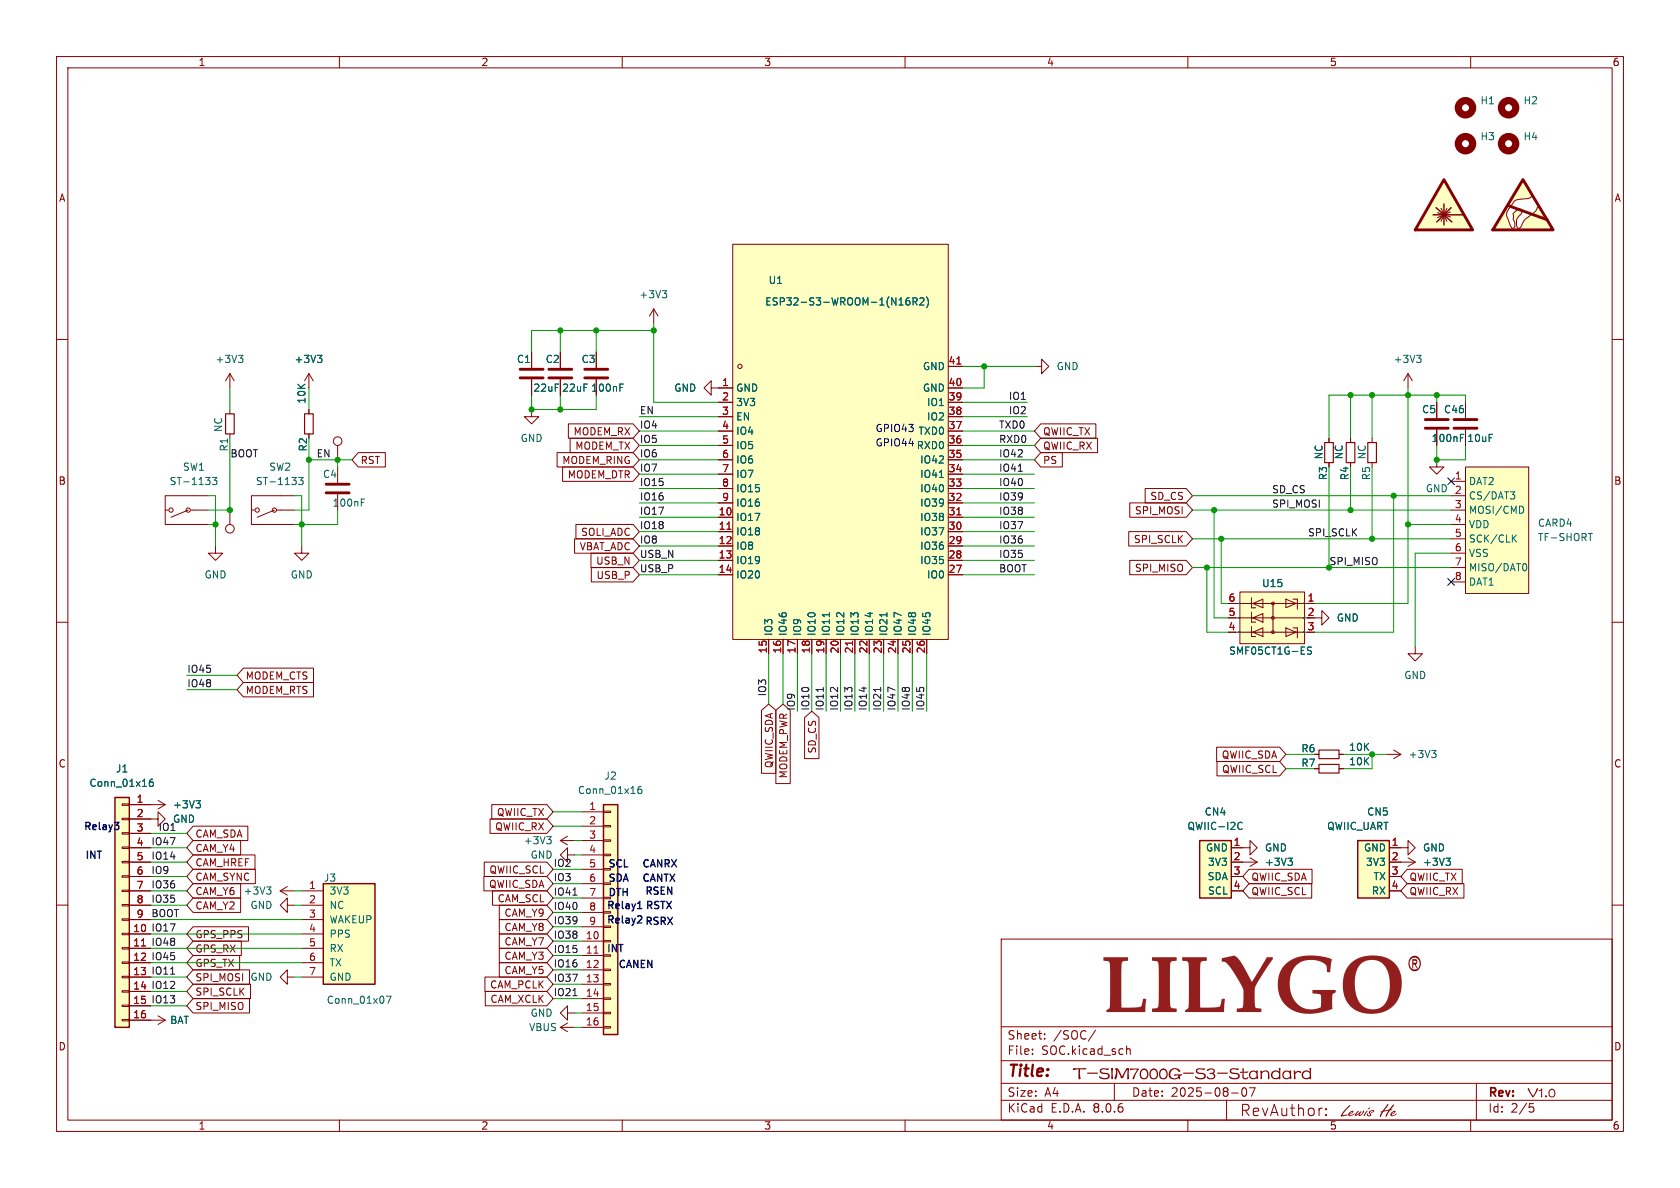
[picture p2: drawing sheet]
<svg xmlns="http://www.w3.org/2000/svg" width="297mm" height="210mm" viewBox="0 0 297 210" stroke-linecap="round" stroke-linejoin="round" font-family="sans-serif">
<g fill="none" stroke="#840000" stroke-width=".18">
<path d="M10 10h277v190h-277zM12 12h273v186h-273zM60 10v2M110 10v2M160 10v2M210 10v2M260 10v2M10 60h2M285 60h2M10 110h2M285 110h2M10 160h2"/>
<path d="M285 160h2M177 166h108v32h-108zM60 198v2M110 198v2M160 198v2M177 194.5h108M177 191.5h108M177 187.5h108M177 181.5h108M182.5 186.3v.1M182.5 185.5v.1M184.7 183.6v.1"/>
<path d="M184.7 182.8v.1M197 191.5v3M210 198v2M216.8 194.5v3.6M217.7 193.2h1.2M219.5 192.9l.1 .6 .3 .3 .3-.1 .2-.8M221.9 192.3l-.7 1.5M233.6 195.9h.2M234.4 197l.1 .1-.1 .1M234.4 197l-.1 .1 .1 .1M234.4 196v.2M234.4 197v.2"/>
<path d="M234.4 196l.1 .1-.1 .1M234.4 196l-.1 .1 .1 .1M260 198v2M261 191.5v6.5M270.9 195.7l.3 .3v.3l-.3 .3h-.4"/>
</g>
<path d="M249.4 169.3a1.12 1.12 0 0 1 1.3-.1 1.12 1.12 0 0 1 .5 1.3 1.12 1.12 0 0 1-1.2 1.2 1.12 1.12 0 0 1-1-1.4h.2a.95 .95 0 0 0 1.1 1.1 .95 .95 0 0 0 .6-1.5 .89 .89 0 0 0-1-.6 .89 .89 0 0 0-.7 1h-.2v-.4z" fill="#840000"/>
<path d="M182.9 64.8h1.2v-1.3l1.3 1.3-1.3 1.2v-1.2" fill="none" stroke="#840000" stroke-width=".18"/>
<path d="M129.5 43.2h38.1v69.8h-38.1z" fill="#ffffc2"/>
<g fill="none" stroke="#840000" stroke-width=".18">
<path d="M115.6 54.6l-.8 1.3M115.6 54.6v2.6M115.6 54.6l.7 1.3M129.5 43.2h38.1v69.8h-38.1zM40.6 66l-.7 1.3M40.6 66v2.6M40.6 72.4v.8M40.6 76.7v.8M40.6 66l.8 1.3M54.6 66l-.8 1.3M54.6 66v2.6M54.6 72.4v.8"/>
<path d="M54.6 76.7v.8M54.6 66l.8 1.3M59.7 78.7v2.6M94 72.4v1.3h1.2l-1.2 1.2-1.3-1.2h1.3M125.7 68.6v-1.3l-1.2 1.3 1.2 1.3v-1.3h3.8M127 71.1h2.5M127 73.7h2.5M127 78.7h2.5M127 76.2h2.5M167.6 68.6h2.6M167.6 71.1h2.6M167.6 73.7h2.6"/>
<path d="M167.6 78.7h2.6M167.6 76.2h2.6M167.6 64.8h2.6M234.9 77.5v.7M238.8 77.5v.7M127 91.4h2.5M127 94h2.5M127 96.5h2.5M127 99.1h2.5M127 88.9h2.5M127 86.4h2.5M127 83.8h2.5"/>
<path d="M127 81.3h2.5M167.6 91.4h2.6M167.6 94h2.6M167.6 96.5h2.6M167.6 99.1h2.6M167.6 88.9h2.6M167.6 86.4h2.6M167.6 83.8h2.6M167.6 81.3h2.6M234.9 81.8v.8M238.8 81.8v.8M127 101.6h2.5"/>
<path d="M135.9 113v2.6M138.4 113v2.6M141 113v2.6M143.5 113v2.6M146 113v2.6M148.6 113v2.6M151.1 113v2.6M153.7 113v2.6M156.2 113v2.6M158.7 113v2.6M161.3 113v2.6M163.8 113v2.6"/>
<path d="M167.6 101.6h2.6M245.1 133.4h2.5M246.4 132.6l1.2 .8M247.6 133.4l-1.2 .7M100.3 179.1v-1.3l-1.2 1.3 1.2 1.2v-1.2h1.3M99.1 181.6l1.2 .8M99.1 181.6h2.5M100.3 180.8l-1.2 .8"/>
<circle cx="59.7" cy="78" r=".76"/>
<circle cx="130.8" cy="64.8" r=".38"/>
</g>
<path d="M169.2 64.4h.7M128.5 93.6h.7M169.2 91h.7M150.7 113.3v.8" fill="none" stroke="#a90000" stroke-width=".18"/>
<g fill="none" stroke="#006464" stroke-width=".18">
<path d="M117.1 51.4h.8l-.5 .5M117.6 51.9l.3 .2v.3l-.3 .2M160.7 52.6l-.3 .1a.86 .86 0 0 0 0 1.2l.4-.1 .1-.4-.3-.3-.3 .1-.2 .2M161.4 53.3h.6l.1-.2v-.3l-.7-.2v1.3M161.7 53.3l.4 .6M162.6 52.8l.5-.2 .2 .4-.7 .9h.7M163.8 52.5a1.46 1.46 0 0 1 0 1.9M42.2 62.8h.7l-.4 .5M42.7 63.3l.2 .2v.3l-.2 .3M56.1 62.8h.8l-.4 .5M56.7 63.3l.2 .2v.3l-.2 .3M166.1 84.4h.7"/>
<path d="M146.6 108.3v.7M156.8 108.3v.7M253.1 132.7h.8l-.5 .4M253.6 133.1l.3 .3v.3l-.3 .2"/>
</g>
<path d="M39.9 73.2h1.5v3.5h-1.5zM53.8 73.2h1.6v3.5h-1.6zM234.2 78.2h1.5v3.6h-1.5zM238 78.2h1.5v3.6h-1.5z" fill="none" stroke="#840000" stroke-width=".2"/>
<path d="M255.3 31.8l5 8.8h-10.1z" fill="#ffffc2"/>
<path d="M253.4 38h5.4M253.9 36.7l2.8 2.5M255.3 36.1v3.7M256.5 36.7l-2.5 2.5" fill="none" stroke="#840000" stroke-width=".25"/>
<path d="M254.1 37.6l2.3 .8M254.8 36.8l1 2.3M255.8 36.8l-1 2.3M256.4 37.5l-2.3 1" fill="none" stroke="#840000" stroke-width=".18"/>
<path d="M255.3 31.8l5 8.8h-10.1z" fill="none" stroke="#840000" stroke-width=".51"/>
<path d="M269.2 31.7l1.8 2.9-.7 .5-1.4 .1a1.5 1.5 0 0 0-1.6 1l-.2 .2a1.84 1.84 0 0 0-.4 2.7l.1 .3a1.05 1.05 0 0 0 .7 1 .98 .98 0 0 0 0-1.6l.1-.4a.98 .98 0 0 1 .6-1.2 .48 .48 0 0 1 .6-.2 .48 .48 0 0 1 .2 .5l-.1 .3a1.94 1.94 0 0 0-.7 2.4l.2 .2 .3-.1a5.8 5.8 0 0 1 2.5-2.7l.4-.5a.75 .75 0 0 1 .5-.7l2.5 4.3h-10.8z" fill="#ffffc2"/>
<path d="M266.6 36.3l7 2.6M269.2 31.8l5.4 8.8h-10.7zM97 65.3h4.1M97 66.8h4.1M103.4 65.3h4M103.4 66.8h4" fill="none" stroke="#840000" stroke-width=".51"/>
<g fill="none" stroke="#840000" stroke-width=".18">
<path d="M269.2 31.7l1.8 2.9-.7 .5-1.4 .1a1.5 1.5 0 0 0-1.6 1l-.2 .2a1.84 1.84 0 0 0-.4 2.7l.1 .3a1.05 1.05 0 0 0 .7 1 .98 .98 0 0 0 0-1.6l.1-.4a.98 .98 0 0 1 .6-1.2 .48 .48 0 0 1 .6-.2 .48 .48 0 0 1 .2 .5l-.1 .3a1.94 1.94 0 0 0-.7 2.4l.2 .2 .3-.1a5.8 5.8 0 0 1 2.5-2.7l.4-.5a.75 .75 0 0 1 .5-.7l2.5 4.3h-10.8zM99.1 62.2v2.8M99.1 67.1v2.8M105.4 62.2v2.8M105.4 67.1v2.8M40.6 90.2v2.5"/>
<circle cx="40.6" cy="93.5" r=".76"/>
</g>
<path d="M109.6 68.5h.4M109.6 67.9h.6" fill="none" stroke="#006464" stroke-width=".18"/>
<circle cx="266.7" cy="25.4" r="1.27" fill="none" stroke="#840000" stroke-width="1.3"/>
<path d="M106.7 142.2h2.5v40.7h-2.5z" fill="#ffffc2"/>
<g fill="none" stroke="#840000" stroke-width=".18">
<path d="M94 62.2v2.8M94 67.1v2.8M38.1 96.5v1.3h1.3l-1.3 1.3-1.3-1.3h1.3M26.7 142.2h2.5M27.9 141.5l1.3 .7M29.2 142.2l-1.3 .8M102.9 143.5h3.8M102.9 146.1h3.8M102.9 148.6h3.8M102.9 151.1h3.8M102.9 153.7h3.8M102.9 156.2h3.8"/>
<path d="M102.9 158.8h3.8M106.7 158.6h1.2v.3h-1.2zM106.7 156.1h1.2v.2h-1.2zM106.7 153.5h1.2v.3h-1.2zM106.7 151h1.2v.3h-1.2zM106.7 148.5h1.2v.2h-1.2zM106.7 145.9h1.2v.3h-1.2zM106.7 143.4h1.2v.2h-1.2zM102.9 166.4h3.8M102.9 168.9h3.8M102.9 171.5h3.8M102.9 174h3.8"/>
<path d="M102.9 176.5h3.8M102.9 179.1h3.8M102.9 161.3h3.8M102.9 163.8h3.8M106.7 178.9h1.2v.3h-1.2zM106.7 176.4h1.2v.3h-1.2zM106.7 173.9h1.2v.2h-1.2zM106.7 171.3h1.2v.3h-1.2zM106.7 168.8h1.2v.2h-1.2zM106.7 166.2h1.2v.3h-1.2zM106.7 163.7h1.2v.3h-1.2zM106.7 161.2h1.2v.2h-1.2z"/>
<path d="M102.9 181.6h3.8M106.7 181.5h1.2v.2h-1.2z"/>
</g>
<path d="M106.7 142.2h2.5v40.7h-2.5z" fill="none" stroke="#840000" stroke-width=".25"/>
<path d="M105 168.5h.7" fill="none" stroke="#a90000" stroke-width=".18"/>
<path d="M113.4 139l-.4 .1a.85 .85 0 0 0 0 1.2l.4-.1 .1-.5-.3-.2-.3 .1-.1 .1M34.6 141.5h.8l-.4 .5M35.2 142l.2 .3v.3l-.2 .2" fill="none" stroke="#006464" stroke-width=".18"/>
<path d="M91.9 65.3h4.1M91.9 66.8h4.1" fill="none" stroke="#840000" stroke-width=".51"/>
<path d="M259.1 82.6h11.2v22.3h-11.2z" fill="#ffffc2"/>
<g fill="none" stroke="#840000" stroke-width=".18">
<path d="M242.6 77.5v.7M248.9 66l-.7 1.3M248.9 66v2.6M248.9 66l.8 1.3M254 71.1v2.8M254 75.9v2.8M259.1 71.1v2.8M259.1 75.9v2.8M44.4 90.2h.6M48.5 90.2l-3 1.2M49 90.2h3.1M52.1 87.6h-7.7v5.1h7.7"/>
<path d="M53.3 96.5v1.3h1.3l-1.3 1.3-1.2-1.3h1.2M242.6 81.8v.8M254 81.3v1.3h1.3l-1.3 1.2-1.3-1.2h1.3M256.5 85.1h2.6M256.5 87.6h2.6M256.5 90.2h2.6M256.5 92.7h2.6M256.5 95.3h2.6M256.5 97.8h2.6M259.1 82.6h11.2v22.3h-11.2zM256.5 100.3h2.6M256.5 102.9h2.6"/>
<path d="M26.7 144.8h1.2v1.3l1.3-1.3-1.3-1.3v1.3M49.5 157.5l1.3 .7M49.5 157.5h2.6M50.8 156.7l-1.3 .8M99.1 148.6l1.2 .8M99.1 148.6h2.5M100.3 151.1v-1.2l-1.2 1.2 1.2 1.3v-1.3h1.3M100.3 147.8l-1.2 .8M219.7 149.9h1.3v-1.3l1.2 1.3-1.2 1.2v-1.2M219.7 152.4h2.5M221 151.6l1.2 .8M222.2 152.4l-1.2 .8"/>
<path d="M247.6 149.9h1.3v-1.3l1.3 1.3-1.3 1.2v-1.2M247.6 152.4h2.6M248.9 151.6l1.3 .8M250.2 152.4l-1.3 .8M50.8 172.7v-1.2l-1.3 1.2 1.3 1.3v-1.3h1.3M50.8 160v-1.2l-1.3 1.2 1.3 1.3v-1.3h1.3"/>
<circle cx="45.5" cy="90.2" r=".38"/>
<circle cx="48.5" cy="90.2" r=".38"/>
</g>
<g fill="none" stroke="#006464" stroke-width=".18">
<path d="M250.4 62.8h.8l-.4 .5M251 63.3l.2 .2v.3l-.2 .3M258.2 77.4h.4M258.2 76.8h.6M52.8 84.4h.8l-.4 .5 .3 .1v.5l-.2 .2-.5-.2M267 86.9h.8l-.4 .5M267.6 87.4l.2 .3v.3l-.2 .2M267.6 95.1l.5 .7M268.1 94.6l-.7 .7M269.1 89.5l.3 .5-.3 .7M269.6 99.6a.79 .79 0 0 1 0 1.3M280.8 94.3h.7"/>
<path d="M47.1 156.8h.8l-.4 .5M47.7 157.3l.2 .2v.3l-.2 .3M96.7 147.9h.7l-.4 .5M97.2 148.4l.2 .2v.3l-.2 .3M227.7 151.7h.8l-.5 .5M228.2 152.2l.3 .2v.3l-.3 .3M255.6 151.7h.8l-.4 .5M256.2 152.2l.2 .2v.3l-.2 .3"/>
</g>
<g fill="none" stroke="#840000" stroke-width="1.3">
<circle cx="259.1" cy="19" r="1.27"/>
<circle cx="266.7" cy="19" r="1.27"/>
<circle cx="259.1" cy="25.4" r="1.27"/>
</g>
<path d="M252 74.2h4M252 75.7h4M257 74.2h4.1M257 75.7h4.1" fill="none" stroke="#840000" stroke-width=".51"/>
<path d="M241.8 78.2h1.5v3.6h-1.5z" fill="none" stroke="#840000" stroke-width=".2"/>
<path d="M212.1 148.6h5.6v10.2h-5.6z" fill="#ffffc2"/>
<path d="M212.1 148.6h5.6v10.2h-5.6z" fill="none" stroke="#840000" stroke-width=".25"/>
<path d="M250.2 114.3v1.3h1.3l-1.3 1.2-1.3-1.2h1.3M217.7 149.9h2M217.7 152.4h2M217.7 154.9h2M217.7 157.5h2" fill="none" stroke="#840000" stroke-width=".18"/>
<path d="M218.9 146.4l.3 .2 .4-.1M219.6 145.5l-.4-.1-.3 .1" fill="none" stroke="#006464" stroke-width=".18"/>
<path d="M240 148.6h5.6v10.2h-5.6z" fill="#ffffc2"/>
<path d="M240 148.6h5.6v10.2h-5.6z" fill="none" stroke="#840000" stroke-width=".25"/>
<path d="M59.7 82.6v2.7M59.7 87.4v2.8M232.4 133.4h.8M232.4 135.9h.8M236.7 133.4h.8M236.7 135.9h.8M245.6 149.9h2M245.6 152.4h2M245.6 154.9h2M245.6 157.5h2" fill="none" stroke="#840000" stroke-width=".18"/>
<path d="M233.2 132.6h3.5v1.5h-3.5zM233.2 135.1h3.5v1.6h-3.5z" fill="none" stroke="#840000" stroke-width=".2"/>
<path d="M57.7 85.6h4M57.7 87.1h4" fill="none" stroke="#840000" stroke-width=".51"/>
<path d="M63.9 88.8h.4M63.9 88.2h.6" fill="none" stroke="#006464" stroke-width=".18"/>
<path d="M20.3 141h2.6v40.6h-2.6z" fill="#ffffc2"/>
<g fill="none" stroke="#840000" stroke-width=".18">
<path d="M232.4 109.2h1.3v1.3l1.2-1.3-1.2-1.2v1.2M21.6 159.9h1.3v.2h-1.3zM21.6 157.4h1.3v.2h-1.3zM21.6 154.8h1.3v.3h-1.3zM21.6 152.3h1.3v.2h-1.3zM21.6 149.7h1.3v.3h-1.3zM21.6 147.2h1.3v.2h-1.3zM21.6 144.7h1.3v.2h-1.3zM21.6 142.1h1.3v.3h-1.3zM22.9 142.2h3.8M22.9 144.8h3.8M22.9 147.3h3.8"/>
<path d="M22.9 149.9h3.8M22.9 152.4h3.8M22.9 154.9h3.8M22.9 157.5h3.8M21.6 177.7h1.3v.2h-1.3zM21.6 175.1h1.3v.3h-1.3zM21.6 172.6h1.3v.2h-1.3zM21.6 170.1h1.3v.2h-1.3zM21.6 167.5h1.3v.3h-1.3zM21.6 165h1.3v.2h-1.3zM21.6 162.4h1.3v.3h-1.3zM22.9 165.1h3.8"/>
<path d="M22.9 167.6h3.8M22.9 170.2h3.8M22.9 172.7h3.8M22.9 175.3h3.8M22.9 177.8h3.8M22.9 160h3.8M22.9 162.6h3.8M21.6 180.2h1.3v.3h-1.3zM22.9 180.3h3.8"/>
</g>
<path d="M20.3 141h2.6v40.6h-2.6z" fill="none" stroke="#840000" stroke-width=".25"/>
<path d="M25 167.2h.7" fill="none" stroke="#a90000" stroke-width=".18"/>
<path d="M27 137.7l-.4 .1a.86 .86 0 0 0 0 1.2l.5-.1v-.4l-.2-.3-.4 .1-.1 .2" fill="none" stroke="#006464" stroke-width=".18"/>
<path d="M219.2 104.6h11.4v9.2h-11.4z" fill="#ffffc2"/>
<g fill="none" stroke="#840000" stroke-width=".18">
<path d="M29.2 90.2h.5M33.3 90.2l-3.1 1.2M33.8 90.2h3M36.8 87.6h-7.6v5.1h7.6M218.4 106.7h14M218.4 109.2h13.2M218.4 111.8h12.7M219.2 104.6h11.4v9.2h-11.4zM221.2 110.7v1.8h.8M221.2 105.7v1.7h.8M221.2 108.2v1.8h.8M221.5 111.8l1.8-.8v1.5z"/>
<path d="M221.5 109.2l1.8-.7v1.5zM221.5 106.7l1.8-.8v1.5zM224.8 106.7l.2-.3 .3 .3-.2 .2-.3-.2M224.8 111.7l.2-.2 .3 .3-.2 .2-.3-.2M224.8 109.2l.2-.2 .3 .2-.2 .3-.3-.3M225 106.7v5.1M227.3 111l1.8 .8-1.8 .7zM227.3 105.9l1.8 .8-1.8 .7zM228.6 105.9h.8v1.8M228.6 111h.8v1.8M27.9 179.6l1.3 .7M26.7 180.3h2.5"/>
<path d="M29.2 180.3l-1.3 .8"/>
<circle cx="30.2" cy="90.2" r=".38"/>
<circle cx="33.3" cy="90.2" r=".38"/>
</g>
<path d="M37.6 84.4h.7l-.4 .5 .4 .1v.5l-.2 .2-.5-.2M219.1 106.7h.1M219.1 109.2h.1M219.1 111.7v.1M219.1 111.7h.1M219.1 111.8h.1M230.5 109.2h.1M230.5 106.7h.1M230.5 111.7v.1M230.5 111.7h.1M230.5 111.8h.1M231.9 114.4h-.5l-.3 .2 .2 .3 .5 .3v.3l-.2 .1h-.5" fill="none" stroke="#006464" stroke-width=".18"/>
<path d="M57.1 156.2h9.2v17.8h-9.2z" fill="#ffffc2"/>
<path d="M57.1 156.2h9.2v17.8h-9.2z" fill="none" stroke="#840000" stroke-width=".25"/>
<g fill="none" stroke="#840000" stroke-width=".18">
<path d="M54.6 72.4v.8M54.6 76.7v.8M94 62.2v2.8M94 67.1v2.8M99.1 62.2v2.8M99.1 67.1v2.8M100.5 74.9h11.4l1.1 1.3-1.1 1.3h-11.4zM100.8 77.5h11.1l1.1 1.2-1.1 1.3h-11.1zM105.4 62.2v2.8M105.4 67.1v2.8M127 68.6h2.5M127 71.1h2.5"/>
<path d="M127 73.7h2.5M127 78.7h2.5M127 76.2h2.5M167.6 68.6h2.6M167.6 71.1h2.6M167.6 73.7h2.6M167.6 78.7h2.6M167.6 76.2h2.6M167.6 64.8h2.6M184 77.5h10v2.5h-10l-1.1-1.3zM184 74.9h9.7v2.6h-9.7l-1.1-1.3zM234.9 77.5v.7"/>
<path d="M238.8 77.5v.7M254 71.1v2.8M254 75.9v2.8M259.1 71.1v2.8M259.1 75.9v2.8M63.3 80h4.8v2.6h-4.8l-1.1-1.3zM98.5 80h13.4l1.1 1.3-1.1 1.3h-13.4zM99.5 82.5h12.4l1.1 1.3-1.1 1.3h-12.4zM101.6 95.2h10.3l1.1 1.3-1.1 1.3h-10.3zM101.8 92.7h10.1l1.1 1.3-1.1 1.3h-10.1zM104.5 97.8h7.4l1.1 1.3-1.1 1.2h-7.4zM127 91.4h2.5"/>
<path d="M127 94h2.5M127 96.5h2.5M127 99.1h2.5M127 88.9h2.5M127 86.4h2.5M127 83.8h2.5M127 81.3h2.5M167.6 91.4h2.6M167.6 94h2.6M167.6 96.5h2.6M167.6 99.1h2.6M167.6 88.9h2.6"/>
<path d="M167.6 86.4h2.6M167.6 83.8h2.6M167.6 81.3h2.6M184 80h3.8v2.6h-3.8l-1.1-1.3zM199.5 94h10.2l1.1 1.3-1.1 1.2h-10.2zM199.7 99.1h10l1.1 1.2-1.1 1.3h-10zM199.7 88.9h10l1.1 1.3-1.1 1.2h-10zM202.4 86.4h7.3l1.1 1.2-1.1 1.3h-7.3zM234.9 81.8v.8M238.8 81.8v.8M43 118.1h12.4v2.6h-12.4l-1.1-1.3zM104.5 100.3h7.4l1.1 1.3-1.1 1.3h-7.4z"/>
<path d="M127 101.6h2.5M135.9 113v2.6M138.4 113v2.6M141 113v2.6M143.5 113v2.6M146 113v2.6M148.6 113v2.6M151.1 113v2.6M153.7 113v2.6M156.2 113v2.6M158.7 113v2.6M161.3 113v2.6"/>
<path d="M163.8 113v2.6M167.6 101.6h2.6M231.1 106.7h1.3M43 120.6h12.4v2.6h-12.4l-1.1-1.3zM134.6 125.6l1.3-1.1 1.3 1.1v11.1h-2.6zM137.2 125.6l1.2-1.1 1.3 1.1v12.9h-2.5zM142.2 126.8l1.3-1.1 1.3 1.1v7.3h-2.6zM215.1 132.1h11.1l1.1 1.3-1.1 1.2h-11.1zM215.1 134.6h11.1l1.1 1.3-1.1 1.3h-11.1zM232.4 135.9h.8M232.4 133.4h.8M236.7 135.9h.8"/>
<path d="M236.7 133.4h.8M22.9 157.5h3.8M22.9 142.2h3.8M22.9 144.8h3.8M22.9 147.3h3.8M22.9 149.9h3.8M22.9 152.4h3.8M22.9 154.9h3.8M34.1 156.2h8.4v2.6h-8.4l-1.1-1.3zM34.1 158.7h8.4v2.6h-8.4l-1.1-1.3zM34.1 153.7h11v2.5h-11l-1.1-1.3zM34.1 151.1h11v2.6h-11l-1.1-1.3z"/>
<path d="M34.1 148.6h8.4v2.5h-8.4l-1.1-1.2zM34.1 146h9.7v2.6h-9.7l-1.1-1.3zM53.3 157.5h3.8M85.5 154.9h11.2l1.1 1.3-1.1 1.3h-11.2zM85.6 152.4h11.1l1.1 1.3-1.1 1.2h-11.1zM86.6 144.8h10.1l1.1 1.3-1.1 1.2h-10.1zM86.9 142.2h9.8l1.1 1.3-1.1 1.3h-9.8zM87.1 157.5h9.6l1.1 1.3-1.1 1.2h-9.6zM217.7 157.5h2M217.7 149.9h2M217.7 152.4h2M217.7 154.9h2"/>
<path d="M220.8 156.2h11.1v2.6h-11.1l-1.1-1.3zM220.8 153.7h11.2v2.5h-11.2l-1.1-1.3zM245.6 157.5h2M245.6 149.9h2M245.6 152.4h2M245.6 154.9h2M248.8 156.2h10v2.6h-10l-1.2-1.3zM248.8 153.7h9.7v2.5h-9.7l-1.2-1.3zM22.9 160h3.8M22.9 162.6h3.8M22.9 165.1h3.8M22.9 167.6h3.8"/>
<path d="M22.9 170.2h3.8M22.9 172.7h3.8M22.9 175.3h3.8M22.9 177.8h3.8M34.1 163.8h9.8v2.6h-9.8l-1.1-1.3zM34.1 166.4h8.6v2.5h-8.6l-1.1-1.3zM34.1 171.4h10v2.6h-10l-1.1-1.3zM34.1 174h10.2v2.5h-10.2l-1.1-1.2zM34.1 168.9h8.3v2.6h-8.3l-1.1-1.3zM34.1 176.5h10v2.6h-10l-1.1-1.3zM53.3 160h3.8M53.3 162.6h3.8"/>
<path d="M53.3 165.1h3.8M53.3 167.6h3.8M53.3 170.2h3.8M53.3 172.7h3.8M85.7 172.7h11l1.1 1.3-1.1 1.3h-11zM85.8 175.3h10.9l1.1 1.2-1.1 1.3h-10.9zM88.3 165.1h8.4l1.1 1.3-1.1 1.2h-8.4zM88.3 170.2h8.4l1.1 1.3-1.1 1.2h-8.4zM88.3 167.6h8.4l1.1 1.3-1.1 1.3h-8.4zM88.3 162.6h8.4l1.1 1.2-1.1 1.3h-8.4zM88.3 160h8.4l1.1 1.3-1.1 1.3h-8.4zM22.9 180.3h3.8"/>
</g>
<g fill="none" stroke="#006464" stroke-width=".18">
<path d="M160.7 52.6l-.3 .1a.86 .86 0 0 0 0 1.2l.4-.1 .1-.4-.3-.3-.3 .1-.2 .2M161.4 53.3h.6l.1-.2v-.3l-.7-.2v1.3M161.7 53.3l.4 .6M162.6 52.8l.5-.2 .2 .4-.7 .9h.7M163.8 52.5a1.46 1.46 0 0 1 0 1.9M56.1 62.8h.8l-.4 .5M56.7 63.3l.2 .2v.3l-.2 .3M109.6 68.5h.4M109.6 67.9h.6M258.2 77.4h.4M258.2 76.8h.6M166.1 84.4h.7"/>
<path d="M146.6 108.3v.7M156.8 108.3v.7M219.1 106.7h.1M219.1 109.2h.1M219.1 111.7v.1M219.1 111.7h.1M219.1 111.8h.1M230.5 109.2h.1M230.5 106.7h.1M230.5 111.7v.1M230.5 111.7h.1M230.5 111.8h.1"/>
<path d="M231.9 114.4h-.5l-.3 .2 .2 .3 .5 .3v.3l-.2 .1h-.5M27 137.7l-.4 .1a.86 .86 0 0 0 0 1.2l.5-.1v-.4l-.2-.3-.4 .1-.1 .2M34.6 141.5h.8l-.4 .5M35.2 142l.2 .3v.3l-.2 .2M218.9 146.4l.3 .2 .4-.1M219.6 145.5l-.4-.1-.3 .1M227.7 151.7h.8l-.5 .5M228.2 152.2l.3 .2v.3l-.3 .3M255.6 151.7h.8l-.4 .5M256.2 152.2l.2 .2v.3l-.2 .3M68.3 176.1h.8l-.5 1.3"/>
</g>
<path d="M180 83.3h.7M145.5 121.5v.7M155.7 121.5v.7M101.3 158.2h.7M30.2 172.2h.7M101.3 176h.7" fill="none" stroke="#0f0f0f" stroke-width=".18"/>
<path d="M20.2 145.4h.8l-.4 .5M20.9 146v.5" fill="none" stroke="#0000c2" stroke-width=".25"/>
<g fill="none" stroke="#009600" stroke-width=".18">
<path d="M99.1 58.4v3.8M105.4 58.4v3.8M115.6 58.4h-21.6v3.8M115.6 57.2v13.9h11.4M40.6 77.5v12.7h-3.8M40.6 68.6v3.8M54.6 77.5v12.7h-2.5M54.6 68.6v3.8M94 69.9v2.5h11.4v-2.5M99.1 69.9v2.5M113 78.7h14M113 73.7h14"/>
<path d="M113 76.2h14M170.2 78.7h12.7M170.2 71.1h11.4M170.2 73.7h11.4M170.2 64.8h12.7M170.2 76.2h12.7M174 64.8v3.8h-3.8M238.8 69.9v7.6M242.6 69.9v7.6M248.9 68.6v38.1h-16.5M254 78.7v2.6h5.1v-2.6M254 69.9v1.2"/>
<path d="M259.1 71.1v-1.2h-24.2v7.6M36.8 87.6h1.3v8.9M36.8 92.7h1.3M52.1 87.6h1.2v8.9M54.6 81.3h7.6M59.7 90.2v2.5h-7.6M59.7 81.3v1.3M113 81.3h14M113 88.9h14M113 86.4h14M113 83.8h14M113 96.5h14"/>
<path d="M113 94h14M113 99.1h14M113 91.4h14M170.2 81.3h12.7M170.2 88.9h12.7M170.2 86.4h12.7M170.2 83.8h12.7M170.2 96.5h12.7M170.2 94h12.7M170.2 99.1h12.7M170.2 91.4h12.7M210.8 90.2h45.7"/>
<path d="M210.8 95.3h45.7M210.8 87.6h45.7M214.6 90.2v19h2.6M215.9 95.3v11.4h1.3M234.9 82.6v17.7M238.8 82.6v7.6M242.6 82.6v12.7M246.4 87.6v24.2h-14M248.9 92.7h7.6M256.5 97.8h-6.3v16.5M33 119.4h8.9M113 101.6h14"/>
<path d="M135.9 115.6v8.9M138.4 115.6v8.9M141 115.6v10.1M143.5 115.6v10.1M146 115.6v10.1M148.6 115.6v10.1M151.1 115.6v10.1M153.7 115.6v10.1M156.2 115.6v10.1M158.7 115.6v10.1M161.3 115.6v10.1M163.8 115.6v10.1"/>
<path d="M170.2 101.6h12.7M210.8 100.3h45.7M213.4 100.3v11.5h3.8M33 121.9h8.9M227.3 135.9h5.1M227.3 133.4h5.1M237.5 133.4h7.6M242.6 133.4v2.5h-5.1M26.7 157.5h6.3M26.7 147.3h6.3M26.7 152.4h6.3M26.7 149.9h6.3"/>
<path d="M26.7 154.9h6.3M52.1 157.5h1.2M97.8 158.8h5.1M97.8 156.2h5.1M97.8 153.7h5.1M97.8 146.1h5.1M97.8 143.5h5.1M101.6 151.1h1.3M101.6 148.6h1.3M26.7 172.7h6.3M26.7 165.1h26.6M26.7 160h6.3"/>
<path d="M26.7 177.8h6.3M26.7 175.3h6.3M26.7 162.6h26.6M26.7 167.6h26.6M26.7 170.2h26.6M52.1 172.7h1.2M52.1 160h1.2M97.8 168.9h5.1M97.8 166.4h5.1M97.8 171.5h5.1M97.8 161.3h5.1M97.8 176.5h5.1"/>
<path d="M97.8 174h5.1M97.8 163.8h5.1M101.6 179.1h1.3M101.6 181.6h1.3"/>
</g>
<path d="M255.9 84.5l1.2 1.2M257.1 84.5l-1.2 1.2M255.9 102.3l1.2 1.2M257.1 102.3l-1.2 1.2" fill="none" stroke="#000084" stroke-width=".18"/>
<path d="M169.2 64.4h.7M128.5 93.6h.7M169.2 91h.7M150.7 113.3v.8M25 167.2h.7" fill="none" stroke="#a90000" stroke-width=".18"/>
<g fill="#009600" stroke="#009600" stroke-width=".18">
<circle cx="99.1" cy="72.4" r=".46"/>
<circle cx="94" cy="72.4" r=".46"/>
<circle cx="105.4" cy="58.4" r=".46"/>
<circle cx="115.6" cy="58.4" r=".46"/>
<circle cx="99.1" cy="58.4" r=".46"/>
<circle cx="59.7" cy="81.3" r=".46"/>
<circle cx="40.6" cy="90.2" r=".46"/>
<circle cx="54.6" cy="81.3" r=".46"/>
<circle cx="38.1" cy="92.7" r=".46"/>
<circle cx="53.3" cy="92.7" r=".46"/>
<circle cx="248.9" cy="92.7" r=".46"/>
<circle cx="238.8" cy="90.2" r=".46"/>
<circle cx="242.6" cy="95.3" r=".46"/>
<circle cx="254" cy="81.3" r=".46"/>
<circle cx="246.4" cy="87.6" r=".46"/>
<circle cx="248.9" cy="69.9" r=".46"/>
<circle cx="254" cy="69.9" r=".46"/>
<circle cx="242.6" cy="69.9" r=".46"/>
<circle cx="238.8" cy="69.9" r=".46"/>
<circle cx="174" cy="64.8" r=".46"/>
<circle cx="213.4" cy="100.3" r=".46"/>
<circle cx="214.6" cy="90.2" r=".46"/>
<circle cx="215.9" cy="95.3" r=".46"/>
<circle cx="242.6" cy="133.4" r=".46"/>
</g>
<text font-size="13.9" fill="#840000" x="194.6" y="181.9">LILYGO</text>
<text font-size="3.5" fill="#840000" x="189.7" y="191.6">T-SIM7000G-S3-Standard</text>
<g font-size="3.2" fill="#840000">
<text x="237.2" y="198.4">Lewis</text>
<text x="244" y="198.4">He</text>
</g>
<g font-size="2.8" fill="#840000">
<text x="178" y="190.9">Title:</text>
<text x="219.1" y="197.5">RevAuthor:</text>
<text x="270.1" y="194.6">V1.0</text>
</g>
<g font-size="2.1" fill="#840000">
<text x="178" y="184">Sheet:</text>
<text x="186.2" y="184">/SOC/</text>
<text x="178" y="186.7">File:</text>
<text x="184.1" y="186.7">SOC.kicad_sch</text>
<text x="178" y="196.9">KiCad</text>
<text x="178" y="194.1">Size:</text>
<text x="184.7" y="194.1">A4</text>
<text x="185.7" y="196.9">E.D.A.</text>
<text x="193.3" y="196.9">8.0.6</text>
<text x="200" y="194.1">Date:</text>
<text x="207" y="194.1">2025-08-07</text>
<text x="263" y="194.3">Rev:</text>
<text x="263" y="196.9">Id:</text>
<text x="267.1" y="196.9">2/5</text>
</g>
<g font-size="1.8" fill="#840000">
<text x="35" y="11.9">1</text>
<text x="85" y="11.9">2</text>
<text x="135" y="11.9">3</text>
<text x="185" y="11.9">4</text>
<text x="235" y="11.9">5</text>
<text x="285" y="11.9">6</text>
<text x="10.3" y="35.9">A</text>
<text x="285.3" y="35.9">A</text>
<text x="101.3" y="77.2">MODEM_RX</text>
<text x="184.3" y="77.2">QWIIC_TX</text>
<text x="63.7" y="82.2">RST</text>
<text x="99.3" y="82.2">MODEM_RING</text>
<text x="101.6" y="79.7">MODEM_TX</text>
<text x="184.3" y="82.2">PS</text>
<text x="184.3" y="79.7">QWIIC_RX</text>
<text x="10.3" y="85.9">B</text>
<text x="100.3" y="84.8">MODEM_DTR</text>
<text x="203.3" y="88.6">SD_CS</text>
<text x="285.3" y="85.9">B</text>
<text x="102.6" y="94.9">SOLI_ADC</text>
<text x="200.5" y="91.1">SPI_MOSI</text>
<text x="102.4" y="97.5">VBAT_ADC</text>
<text x="105.3" y="100">USB_N</text>
<text x="200.4" y="96.2">SPI_SCLK</text>
<text x="200.5" y="101.3">SPI_MISO</text>
<text x="105.4" y="102.6">USB_P</text>
<text x="43.3" y="120.3">MODEM_CTS</text>
<text x="43.3" y="122.9">MODEM_RTS</text>
<text x="10.3" y="135.9">C</text>
<text x="136.8" y="135.9" transform="rotate(-90 136.8 135.9)">QWIIC_SDA</text>
<text x="139.4" y="137.7" transform="rotate(-90 139.4 137.7)">MODEM_PWR</text>
<text x="144.5" y="133.3" transform="rotate(-90 144.5 133.3)">SD_CS</text>
<text x="215.9" y="134.3">QWIIC_SDA</text>
<text x="216" y="136.8">QWIIC_SCL</text>
<text x="285.3" y="135.9">C</text>
<text x="34.4" y="148.3">CAM_SDA</text>
<text x="87.4" y="147">QWIIC_RX</text>
<text x="87.8" y="144.5">QWIIC_TX</text>
<text x="34.4" y="155.9">CAM_SYNC</text>
<text x="34.4" y="153.4">CAM_HREF</text>
<text x="34.4" y="150.8">CAM_Y4</text>
<text x="86.4" y="154.6">QWIIC_SCL</text>
<text x="221.1" y="155.9">QWIIC_SDA</text>
<text x="249.1" y="155.9">QWIIC_TX</text>
<text x="34.4" y="158.4">CAM_Y6</text>
<text x="34.4" y="161">CAM_Y2</text>
<text x="86.4" y="157.2">QWIIC_SDA</text>
<text x="87.9" y="159.7">CAM_SCL</text>
<text x="221.1" y="158.4">QWIIC_SCL</text>
<text x="249.1" y="158.4">QWIIC_RX</text>
<text x="34.4" y="166.1">GPS_PPS</text>
<text x="89.1" y="167.3">CAM_Y7</text>
<text x="89.1" y="164.8">CAM_Y8</text>
<text x="89.1" y="162.2">CAM_Y9</text>
<text x="34.4" y="168.6">GPS_RX</text>
<text x="34.4" y="173.7">SPI_MOSI</text>
<text x="34.4" y="171.1">GPS_TX</text>
<text x="89.1" y="172.4">CAM_Y5</text>
<text x="89.1" y="169.9">CAM_Y3</text>
<text x="34.4" y="176.2">SPI_SCLK</text>
<text x="34.4" y="178.8">SPI_MISO</text>
<text x="86.5" y="174.9">CAM_PCLK</text>
<text x="86.6" y="177.5">CAM_XCLK</text>
<text x="10.3" y="185.9">D</text>
<text x="285.3" y="185.9">D</text>
<text x="35" y="199.9">1</text>
<text x="85" y="199.9">2</text>
<text x="135" y="199.9">3</text>
<text x="185" y="199.9">4</text>
<text x="235" y="199.9">5</text>
<text x="285" y="199.9">6</text>
</g>
<g font-size="1.8" fill="#006464">
<text x="261.6" y="18.6">H1</text>
<text x="269.3" y="18.6">H2</text>
<text x="261.6" y="25">H3</text>
<text x="269.3" y="25">H4</text>
<text x="112.9" y="52.9">+3V3</text>
<text x="135.8" y="50.4">U1</text>
<text x="135.2" y="54.2">ESP32-S3-WROOM-1(N16R2)</text>
<text x="38" y="64.4">+3V3</text>
<text x="52" y="64.4">+3V3</text>
<text x="91.3" y="64.4">C1</text>
<text x="96.4" y="64.4">C2</text>
<text x="102.7" y="64.4">C3</text>
<text x="163.1" y="65.6">GND</text>
<text x="186.7" y="65.6">GND</text>
<text x="246.3" y="64.4">+3V3</text>
<text x="54.2" y="71.5" transform="rotate(-90 54.2 71.5)">10K</text>
<text x="94.2" y="69.4">22uF</text>
<text x="99.3" y="69.4">22uF 100nF</text>
<text x="119.1" y="69.4">GND</text>
<text x="130" y="69.4">GND</text>
<text x="130" y="72">3V3</text>
<text x="163.1" y="69.4">GND</text>
<text x="163.8" y="72">IO1</text>
<text x="39.5" y="76.5" transform="rotate(-90 39.5 76.5)">NC</text>
<text x="130" y="74.5">EN</text>
<text x="130" y="77.1">IO4</text>
<text x="162.3" y="77.1">TXD0</text>
<text x="163.8" y="74.5">IO2</text>
<text x="251.3" y="73.3">C5</text>
<text x="255.2" y="73.3">C46</text>
<text x="32.3" y="83.4">SW1</text>
<text x="40.5" y="79.9" transform="rotate(-90 40.5 79.9)">R1</text>
<text x="47.5" y="83.4">SW2</text>
<text x="54.5" y="79.9" transform="rotate(-90 54.5 79.9)">R2</text>
<text x="91.9" y="78.3">GND</text>
<text x="130" y="79.6">IO5</text>
<text x="130" y="82.1">IO6</text>
<text x="162" y="79.6">RXD0</text>
<text x="162.6" y="82.1">IO42</text>
<text x="234" y="81.3" transform="rotate(-90 234 81.3)">NC</text>
<text x="237.6" y="81.3" transform="rotate(-90 237.6 81.3)">NC</text>
<text x="241.7" y="81.3" transform="rotate(-90 241.7 81.3)">NC</text>
<text x="253" y="78.3">100nF</text>
<text x="259.3" y="78.3">10uF</text>
<text x="29.9" y="86">ST-1133</text>
<text x="45.1" y="86">ST-1133</text>
<text x="57" y="84.7">C4</text>
<text x="58.7" y="89.8">100nF</text>
<text x="130" y="84.7">IO7</text>
<text x="130" y="87.2">IO15</text>
<text x="130" y="89.8">IO16</text>
<text x="162.6" y="89.8">IO39</text>
<text x="162.6" y="87.2">IO40</text>
<text x="162.6" y="84.7">IO41</text>
<text x="234.8" y="85" transform="rotate(-90 234.8 85)">R3</text>
<text x="238.6" y="85" transform="rotate(-90 238.6 85)">R4</text>
<text x="242.4" y="85" transform="rotate(-90 242.4 85)">R5</text>
<text x="252" y="87.2">GND 2</text>
<text x="259.6" y="86">DAT2</text>
<text x="259.6" y="88.5">CS/DAT3</text>
<text x="130" y="92.3">IO17</text>
<text x="130" y="94.8">IO18</text>
<text x="162.6" y="94.8">IO37</text>
<text x="162.6" y="92.3">IO38</text>
<text x="259.6" y="91">MOSI/CMD</text>
<text x="259.6" y="93.6">VDD</text>
<text x="271.8" y="93.3">CARD4</text>
<text x="271.8" y="95.9">TF-SHORT</text>
<text x="130" y="97.4">IO8</text>
<text x="130" y="99.9">IO19</text>
<text x="162.6" y="99.9">IO35</text>
<text x="162.6" y="97.4">IO36</text>
<text x="259.6" y="96.1">SCK/CLK</text>
<text x="259.6" y="98.7">VSS</text>
<text x="259.6" y="101.2">MISO/DAT0</text>
<text x="36.1" y="102.5">GND</text>
<text x="51.3" y="102.5">GND</text>
<text x="130" y="102.5">IO20</text>
<text x="163.8" y="102.5">IO0</text>
<text x="223" y="104">U15</text>
<text x="259.6" y="103.7">DAT1</text>
<text x="136.8" y="112.5" transform="rotate(-90 136.8 112.5)">IO3</text>
<text x="139.3" y="112.5" transform="rotate(-90 139.3 112.5)">IO46</text>
<text x="141.8" y="112.5" transform="rotate(-90 141.8 112.5)">IO9</text>
<text x="144.4" y="112.5" transform="rotate(-90 144.4 112.5)">IO10</text>
<text x="146.9" y="112.5" transform="rotate(-90 146.9 112.5)">IO11</text>
<text x="149.5" y="112.5" transform="rotate(-90 149.5 112.5)">IO12</text>
<text x="152" y="112.5" transform="rotate(-90 152 112.5)">IO13</text>
<text x="154.5" y="112.5" transform="rotate(-90 154.5 112.5)">IO14</text>
<text x="157.1" y="112.5" transform="rotate(-90 157.1 112.5)">IO21</text>
<text x="159.6" y="112.5" transform="rotate(-90 159.6 112.5)">IO47</text>
<text x="162.2" y="112.5" transform="rotate(-90 162.2 112.5)">IO48</text>
<text x="164.7" y="112.5" transform="rotate(-90 164.7 112.5)">IO45</text>
<text x="236.2" y="110.1">GND</text>
<text x="217.2" y="115.9">SMF05CT1G-ES</text>
<text x="248.2" y="120.2">GND</text>
<text x="20.4" y="136.8">J1</text>
<text x="230" y="133.2">R6</text>
<text x="230" y="135.7">R7</text>
<text x="238.4" y="132.9">10K</text>
<text x="238.4" y="135.5">10K</text>
<text x="248.9" y="134.2">+3V3</text>
<text x="15.7" y="139.3">Conn_01x16</text>
<text x="30.5" y="143.1">+3V3</text>
<text x="102.1" y="140.6">Conn_01x16</text>
<text x="106.8" y="138">J2</text>
<text x="27.9" y="147">IO1</text>
<text x="30.5" y="145.6">GND</text>
<text x="92.5" y="149.5">+3V3</text>
<text x="209.8" y="146.9">QWIIC-I2C</text>
<text x="212.9" y="144.4">CN4</text>
<text x="234.5" y="146.9">QWIIC_UART</text>
<text x="241.6" y="144.4">CN5</text>
<text x="93.7" y="152">GND</text>
<text x="213.1" y="150.7">GND</text>
<text x="213.4" y="155.8">SDA</text>
<text x="213.5" y="153.3">3V3</text>
<text x="223.5" y="150.7">GND</text>
<text x="223.5" y="153.3">+3V3</text>
<text x="241" y="150.7">GND</text>
<text x="241.4" y="153.3">3V3</text>
<text x="242.7" y="155.8">TX</text>
<text x="251.5" y="150.7">GND</text>
<text x="251.5" y="153.3">+3V3</text>
<text x="43" y="158.3">+3V3</text>
<text x="44.2" y="160.9">GND</text>
<text x="57.2" y="156.1">J3</text>
<text x="58.2" y="158.3">3V3</text>
<text x="58.2" y="160.9">NC</text>
<text x="213.5" y="158.3">SCL</text>
<text x="242.4" y="158.3">RX</text>
<text x="58.2" y="163.4">WAKEUP</text>
<text x="58.2" y="166">PPS</text>
<text x="44.2" y="173.6">GND</text>
<text x="58.2" y="168.5">RX</text>
<text x="58.2" y="171">TX</text>
<text x="58.2" y="173.6">GND</text>
<text x="57.7" y="177.6">Conn_01x07</text>
<text x="93.7" y="179.9">GND</text>
<text x="30" y="181.2">BAT</text>
<text x="93.4" y="182.5">VBUS</text>
</g>
<g font-size="1.8" fill="#a90000">
<text x="167.6" y="64.5">41</text>
<text x="127.6" y="68.3">1</text>
<text x="127.6" y="70.9">2</text>
<text x="167.6" y="70.9">39</text>
<text x="167.6" y="68.3">40</text>
<text x="127.6" y="73.4">3</text>
<text x="127.6" y="75.9">4</text>
<text x="167.6" y="75.9">37</text>
<text x="167.6" y="73.4">38</text>
<text x="127.6" y="78.5">5</text>
<text x="127.6" y="81">6</text>
<text x="127.6" y="83.6">7</text>
<text x="167.6" y="83.6">34</text>
<text x="167.6" y="81">35</text>
<text x="167.6" y="78.5">36</text>
<text x="127.6" y="86.1">8</text>
<text x="127.6" y="88.6">9</text>
<text x="167.6" y="88.6">32</text>
<text x="167.6" y="86.1">33</text>
<text x="257.1" y="84.8">1</text>
<text x="257.1" y="89.9">3</text>
<text x="127" y="91.2">10</text>
<text x="127" y="93.7">11</text>
<text x="167.6" y="93.7">30</text>
<text x="167.6" y="91.2">31</text>
<text x="257.1" y="92.5">4</text>
<text x="257.1" y="95">5</text>
<text x="127" y="96.3">12</text>
<text x="127" y="98.8">13</text>
<text x="127" y="101.3">14</text>
<text x="167.6" y="101.3">27</text>
<text x="167.6" y="98.8">28</text>
<text x="167.6" y="96.3">29</text>
<text x="257.1" y="97.5">6</text>
<text x="257.1" y="100.1">7</text>
<text x="217.1" y="106.4">6</text>
<text x="231.1" y="106.4">1</text>
<text x="257.1" y="102.6">8</text>
<text x="217.1" y="111.5">4</text>
<text x="217.1" y="109">5</text>
<text x="231.1" y="109">2</text>
<text x="231.1" y="111.5">3</text>
<text x="135.6" y="115.6" transform="rotate(-90 135.6 115.6)">15</text>
<text x="138.2" y="115.6" transform="rotate(-90 138.2 115.6)">16</text>
<text x="140.7" y="115.6" transform="rotate(-90 140.7 115.6)">17</text>
<text x="143.3" y="115.6" transform="rotate(-90 143.3 115.6)">18</text>
<text x="145.8" y="115.6" transform="rotate(-90 145.8 115.6)">19</text>
<text x="148.3" y="115.6" transform="rotate(-90 148.3 115.6)">20</text>
<text x="150.9" y="115.6" transform="rotate(-90 150.9 115.6)">21</text>
<text x="153.4" y="115.6" transform="rotate(-90 153.4 115.6)">22</text>
<text x="156" y="115.6" transform="rotate(-90 156 115.6)">23</text>
<text x="158.5" y="115.6" transform="rotate(-90 158.5 115.6)">24</text>
<text x="161" y="115.6" transform="rotate(-90 161 115.6)">25</text>
<text x="163.6" y="115.6" transform="rotate(-90 163.6 115.6)">26</text>
<text x="24.1" y="142">1</text>
<text x="104.1" y="143.3">1</text>
<text x="24.1" y="144.5">2</text>
<text x="24.1" y="147.1">3</text>
<text x="24.1" y="149.6">4</text>
<text x="104.1" y="145.8">2</text>
<text x="104.1" y="148.3">3</text>
<text x="218" y="149.6">1</text>
<text x="245.9" y="149.6">1</text>
<text x="24.1" y="152.1">5</text>
<text x="24.1" y="154.7">6</text>
<text x="104.1" y="150.9">4</text>
<text x="104.1" y="153.4">5</text>
<text x="104.1" y="156">6</text>
<text x="218" y="152.1">2</text>
<text x="218" y="154.7">3</text>
<text x="245.9" y="152.1">2</text>
<text x="245.9" y="154.7">3</text>
<text x="24.1" y="157.2">7</text>
<text x="24.1" y="159.8">8</text>
<text x="54.5" y="157.2">1</text>
<text x="54.5" y="159.8">2</text>
<text x="104.1" y="158.5">7</text>
<text x="104.1" y="161">8</text>
<text x="218" y="157.2">4</text>
<text x="245.9" y="157.2">4</text>
<text x="23.5" y="164.8">10</text>
<text x="23.5" y="167.4">11</text>
<text x="24.1" y="162.3">9</text>
<text x="54.5" y="162.3">3</text>
<text x="54.5" y="164.8">4</text>
<text x="54.5" y="167.4">5</text>
<text x="103.5" y="166.1">10</text>
<text x="104.1" y="163.6">9</text>
<text x="23.5" y="169.9">12</text>
<text x="23.5" y="172.5">13</text>
<text x="54.5" y="169.9">6</text>
<text x="54.5" y="172.5">7</text>
<text x="103.5" y="168.7">11</text>
<text x="103.5" y="171.2">12</text>
<text x="103.5" y="173.7">13</text>
<text x="23.5" y="175">14</text>
<text x="23.5" y="177.5">15</text>
<text x="103.5" y="176.3">14</text>
<text x="103.5" y="178.8">15</text>
<text x="23.5" y="180.1">16</text>
<text x="103.5" y="181.4">16</text>
</g>
<g font-size="1.8" fill="#0f0f0f">
<text x="178.3" y="70.8">IO1</text>
<text x="113" y="73.3">EN</text>
<text x="113" y="75.9">IO4</text>
<text x="176.5" y="75.9">TXD0</text>
<text x="178.3" y="73.3">IO2</text>
<text x="40.6" y="80.9">BOOT</text>
<text x="55.9" y="80.9">EN</text>
<text x="113" y="78.4">IO5</text>
<text x="113" y="80.9">IO6</text>
<text x="113" y="83.5">IO7</text>
<text x="176.5" y="80.9">IO42</text>
<text x="176.5" y="78.4">RXD0</text>
<text x="176.5" y="83.5">IO41</text>
<text x="113" y="88.6">IO16</text>
<text x="113" y="86">IO15</text>
<text x="176.5" y="88.6">IO39</text>
<text x="176.5" y="86">IO40</text>
<text x="224.8" y="87.3">SD_CS</text>
<text x="224.8" y="89.8">SPI_MOSI</text>
<text x="113" y="93.6">IO18</text>
<text x="113" y="91.1">IO17</text>
<text x="176.5" y="91.1">IO38</text>
<text x="176.5" y="93.6">IO37</text>
<text x="231.1" y="94.9">SPI_SCLK</text>
<text x="113" y="98.7">USB_N</text>
<text x="113" y="96.2">IO8</text>
<text x="113" y="101.3">USB_P</text>
<text x="176.5" y="101.3">BOOT</text>
<text x="176.5" y="98.7">IO35</text>
<text x="176.5" y="96.2">IO36</text>
<text x="33" y="119">IO45</text>
<text x="33" y="121.6">IO48</text>
<text x="135.5" y="123.2" transform="rotate(-90 135.5 123.2)">IO3</text>
<text x="140.6" y="125.7" transform="rotate(-90 140.6 125.7)">IO9</text>
<text x="143.2" y="125.7" transform="rotate(-90 143.2 125.7)">IO10</text>
<text x="145.7" y="125.7" transform="rotate(-90 145.7 125.7)">IO11</text>
<text x="148.2" y="125.7" transform="rotate(-90 148.2 125.7)">IO12</text>
<text x="150.8" y="125.7" transform="rotate(-90 150.8 125.7)">IO13</text>
<text x="153.3" y="125.7" transform="rotate(-90 153.3 125.7)">IO14</text>
<text x="155.9" y="125.7" transform="rotate(-90 155.9 125.7)">IO21</text>
<text x="158.4" y="125.7" transform="rotate(-90 158.4 125.7)">IO47</text>
<text x="160.9" y="125.7" transform="rotate(-90 160.9 125.7)">IO48</text>
<text x="163.5" y="125.7" transform="rotate(-90 163.5 125.7)">IO45</text>
<text x="26.7" y="149.5">IO47</text>
<text x="26.7" y="152.1">IO14</text>
<text x="26.7" y="154.6">IO9</text>
<text x="97.8" y="155.9">IO3</text>
<text x="97.8" y="153.3">IO2</text>
<text x="26.7" y="157.1">IO36</text>
<text x="26.7" y="159.7">IO35</text>
<text x="97.8" y="160.9">IO40</text>
<text x="97.8" y="158.4">IO41</text>
<text x="26.7" y="164.8">IO17</text>
<text x="26.7" y="162.2">BOOT</text>
<text x="26.7" y="167.3">IO48</text>
<text x="97.8" y="163.5">IO39</text>
<text x="97.8" y="166">IO38</text>
<text x="26.7" y="169.8">IO45</text>
<text x="26.7" y="172.4">IO11</text>
<text x="97.8" y="173.6">IO37</text>
<text x="97.8" y="171.1">IO16</text>
<text x="97.8" y="168.6">IO15</text>
<text x="26.7" y="174.9">IO12</text>
<text x="26.7" y="177.5">IO13</text>
<text x="97.8" y="176.2">IO21</text>
</g>
<g font-size="1.8" fill="#0000c2">
<text x="154.7" y="76.5">GPIO43</text>
<text x="154.7" y="79">GPIO44</text>
<text x="14.7" y="146.8">Relay3</text>
<text x="15" y="151.9">INT</text>
<text x="107.4" y="153.4">SCL</text>
<text x="107.4" y="156">SDA</text>
<text x="113.4" y="153.4">CANRX</text>
<text x="113.4" y="156">CANTX</text>
<text x="107.2" y="160.8">Relay1 RSTX</text>
<text x="107.4" y="158.5">DTH</text>
<text x="113.9" y="158.2">RSEN</text>
<text x="107.2" y="163.3">Relay2 RSRX</text>
<text x="107.2" y="168.4">INT</text>
<text x="109.2" y="171.2">CANEN</text>
</g>
<text font-size="1.8" fill="#009600" x="234.9" y="100">SPI_MISO</text>
</svg>
